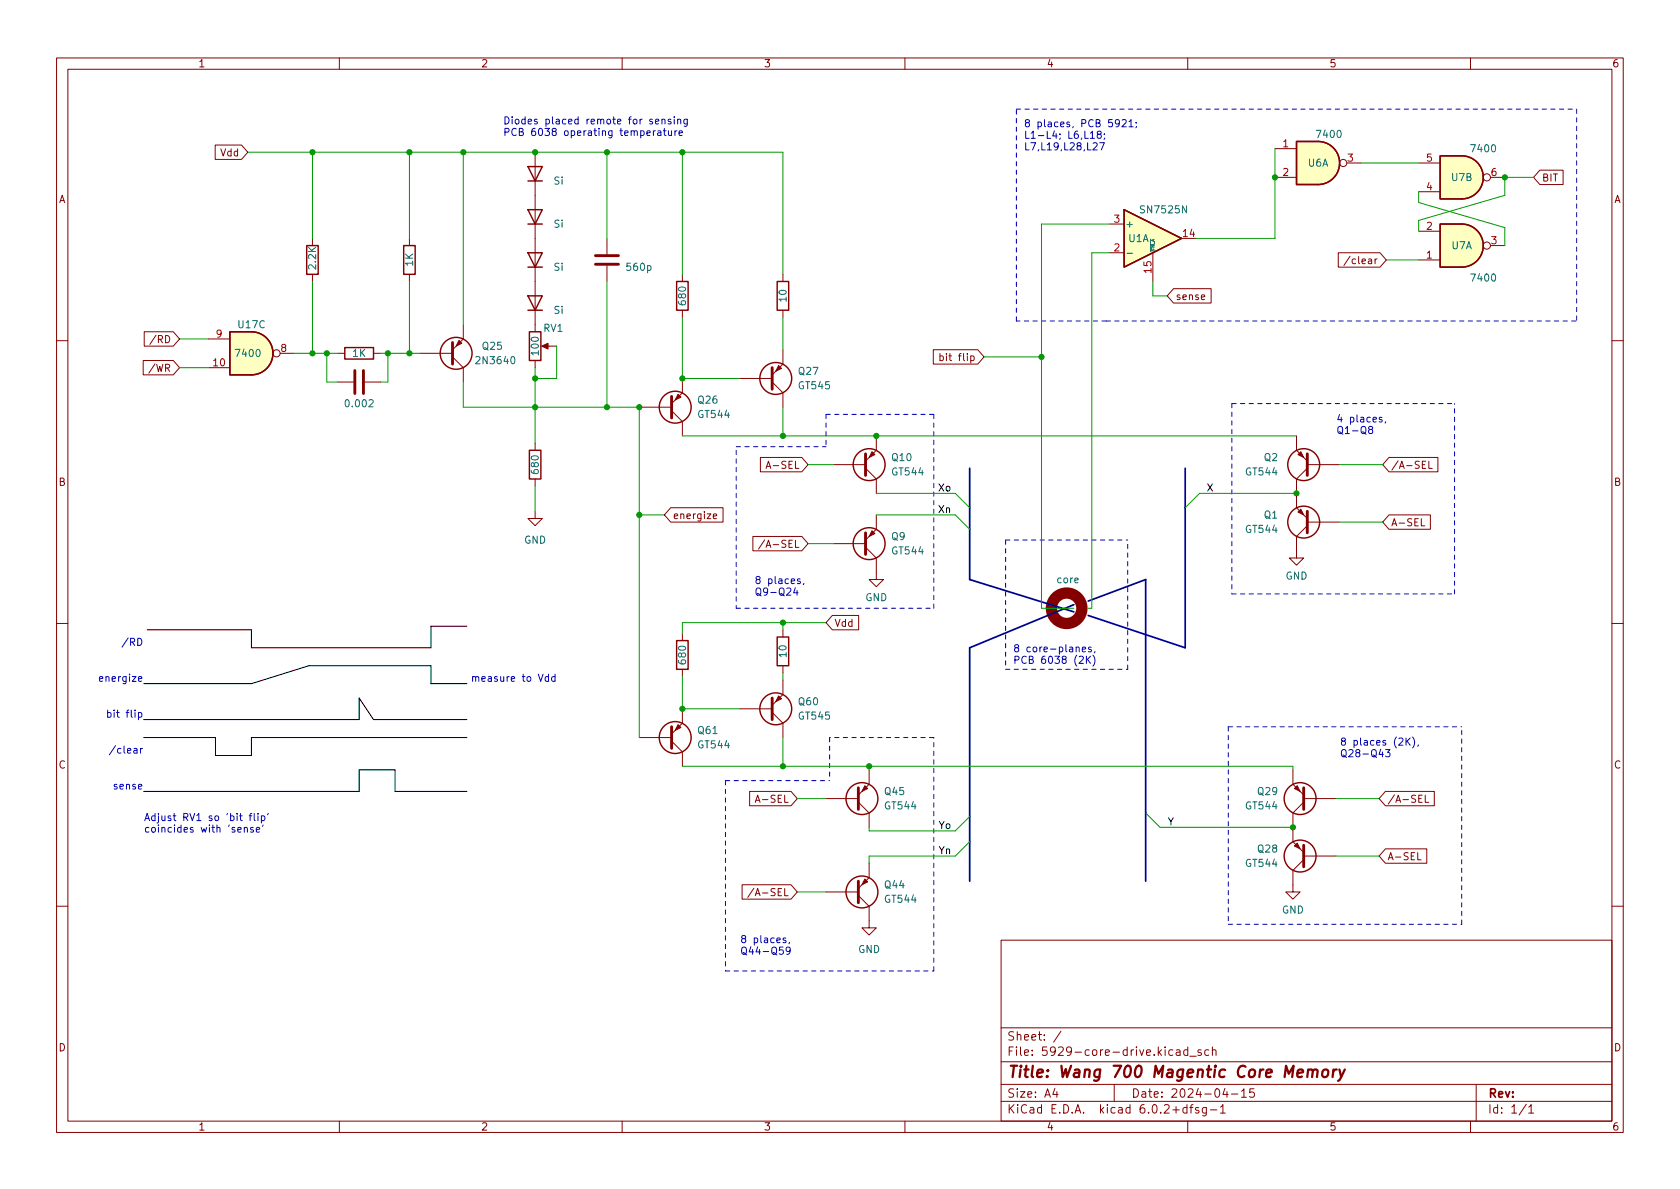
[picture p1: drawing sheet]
<svg xmlns="http://www.w3.org/2000/svg" width="297mm" height="210mm" viewBox="0 0 297 210" stroke-linecap="round" stroke-linejoin="round" font-family="sans-serif">
<g fill="none" stroke="#840000" stroke-width=".18">
<path d="M10 10.2h277v190.1h-277zM12 12.2h273v186.1h-273zM60 10.2v2M110 10.2v2M160 10.2v2M210 10.2v2M260 10.2v2M38 25.6h4.7l1.1 1.3-1.1 1.3h-4.7zM94.6 26.9v31.8M196.2 39.6h2.6M225.4 31.4h3.8M225.4 26.3h3.8"/>
<path d="M238.1 28.8h2.6M250.8 33.9h3.8M250.8 28.8h3.8M263.5 31.4h2.6M272.3 30.1h4.1v2.5h-4.1l-1.2-1.2zM25.5 58.7h5.1l1.1 1.2-1.1 1.3h-5.1zM27.6 59.3l-1.1 1.6M36.8 59.9h3.8M55.2 42.2v1.2M55.2 48.5v1.3M72.4 42.2v1.2M72.4 48.5v1.3"/>
<path d="M81.9 57.4v2.5l-1.9 1.9M107.3 42.2v2.8M107.3 47v2.8M120.6 48.5v1.3M120.6 54.9v1.2M138.4 48.5v1.3M138.4 54.9v1.2M196.2 44.7h2.6M203.8 44.7v5.1M207.5 51h6.6v2.6h-6.6l-1.1-1.3zM236.6 44.7h7.4l1.1 1.3-1.1 1.2h-7.4zM238.7 45.3l-1.1 1.6"/>
<path d="M250.8 46h3.8M250.8 40.9h3.8M263.5 43.4h2.6M10 60.2h2M25.3 63.7h5.3l1.1 1.3-1.1 1.3h-5.3zM36.8 65h3.8M49.5 62.5h2.6M59.7 67.6h2.8M59.7 62.5h1.3M64.5 67.6h2.8M66 62.5h1.3M74.3 62.5h5.7"/>
<path d="M80 63.1l1.9 1.9v2.6M94.6 63.7v1.3M94.6 78.4v1.2M96.1 61.2h2.3M113 72h5.7M118.7 72.6l1.9 1.9v2.6M120.6 66.9v2.6l-1.9 1.9M130.8 66.9h5.7M136.5 67.6l1.9 1.9v2.5M138.4 61.8v2.6l-1.9 1.9M154.9 77.1v2.5l-1.9 1.9M165 61.8h7.9l1.1 1.3-1.1 1.3h-7.9z"/>
<path d="M166.2 63l.4-.1 .2 .3-.1 .5h-.5M166.2 62.5v1.3M229.2 77.1v2.5l1.9 1.9M285 60.2h2M94.6 90.4v1.3h1.3l-1.3 1.3-1.3-1.3h1.3M94.6 84.7v1.3M118.6 89.8h9.2v2.5h-9.2l-1.1-1.2zM126.1 91.3l.6-.1v-.3h-.4l-.2 .2 .1 .6h.5M133.1 94.9h8.7l1.1 1.2-1.1 1.3h-8.7zM134.4 80.9h7.4l1.1 1.3-1.1 1.2h-7.4zM135.2 95.5l-1.1 1.6M135.4 82.8l.5-1.2 .4 1.2"/>
<path d="M147.3 82.2h5.7M147.3 96.1h5.7M153 96.8l1.9 1.9v3.8h1.3l-1.3 1.3-1.2-1.3h1.2M153 82.8l1.9 1.9v2.5M154.9 91.1v2.5l-1.9 1.9M231.1 82.8l-1.9 1.9v5.1l1.9 1.9M231.1 93l-1.9 1.9v3.8h1.3l-1.3 1.2-1.2-1.2h1.2M231.1 92.3h5.8M231.1 82.2h5.8M245.6 80.9h8.6v2.5h-8.6l-1.1-1.2zM245.6 91.1h7.3v2.5h-7.3l-1.1-1.3zM251.3 91.7v1.3h.6"/>
<path d="M252.6 81.6v1.2h.6M10 110.2h2M120.6 112v1.3M120.6 118.4v1.2M138.4 111.4v1.2M138.4 117.7v1.3M147.2 108.8h4.6v2.6h-4.6l-1.2-1.3zM285 110.2h2M113 130.4h5.7M118.7 131.1l1.9 1.9v2.5M120.6 125.3v2.6l-1.9 1.9M130.8 125.3h5.7"/>
<path d="M132.5 139.9h7.4l1.1 1.3-1.1 1.3h-7.4zM136.5 126l1.9 1.9v2.5M138.4 120.3v2.5l-1.9 1.9M153.7 136.1v2.6l-1.9 1.9M228.6 136.1v2.6l1.9 1.9M245 139.9h8.6v2.6h-8.6l-1.2-1.3zM131.2 156.5h8.7l1.1 1.2-1.1 1.3h-8.7zM133.3 157.1l-1.1 1.6M133.5 141.9l.5-1.3 .4 1.3M146 141.2h5.8M146 157.7h5.8M151.8 158.4l1.9 1.9v3.8h1.2l-1.2 1.2-1.3-1.2h1.3"/>
<path d="M151.8 141.9l1.9 1.9v2.5M153.7 152.6v2.6l-1.9 1.9M230.5 152l-1.9 1.9v3.8h1.3l-1.3 1.3-1.3-1.3h1.3M230.5 141.9l-1.9 1.9v5l1.9 1.9M230.5 141.2h5.7M230.5 151.4h5.7M245 150.1h7.3v2.5h-7.3l-1.2-1.2zM250.7 150.8v1.2h.6M252 140.6v1.3h.6M10 160.2h2M177 166.3h108v32h-108zM285 160.2h2"/>
<path d="M60 198.3v2M110 198.3v2M160 198.3v2M177 194.8h108M177 191.8h108M177 187.8h108M177 181.8h108M186.5 192.5l-.4 1h1M186.9 193v1M187.6 182.4l-1.3 1.9M197 191.8v3M208 185.7h.6v.9"/>
<path d="M208.6 186l-.5 .1a.29 .29 0 0 0-.2 .2 .29 .29 0 0 0 .2 .3h.5M209.9 195.9l-.5-.1-.3 .3v.4l.2 .3h.6M209.9 195.3v1.5M210 198.3v2M210 185.7l-.4-.1-.3 .3v.4l.1 .3h.6M210 185.1v1.5M210.4 195.8h.5M210.4 186.8h1.1M210.9 195.3l-.3 .2v1.3M211.9 195.9l-.3-.1-.2 .2v.3l.5 .1v.4h-.5M212.4 185.7l-.4-.1-.2 .2 .1 .3 .5 .1v.4h-.6M213.3 195.8v1.2l-.3 .3h-.4"/>
<path d="M213.3 195.9l-.4-.1-.3 .3v.4l.1 .3h.6M213.7 185.7l-.4-.1-.3 .3v.4l.1 .3h.6M214 196.3h1.1M214.4 185.8l.2-.2 .3 .1 .1 .9M214.4 185.1v1.5M215.8 195.8l.4-.5v1.5M215.8 196.8h.8M216.6 192.5l-.4 1h.9M216.9 193v1M217.7 193.5h1.2M219.5 193l.4-.5v1.5M219.5 194h.9"/>
<path d="M221.7 192.5h-.7l-.1 .7 .2-.1 .5 .1 .2 .2-.1 .5-.2 .1-.6-.1M260 198.3v2M261 191.8v6.5M269.9 195.3l-1.3 1.9M270.3 195.8l.4-.5v1.5M270.3 196.8h.9"/>
<circle cx="237.5" cy="28.8" r=".63"/>
<circle cx="262.9" cy="31.4" r=".63"/>
<circle cx="262.9" cy="43.4" r=".63"/>
<circle cx="48.9" cy="62.5" r=".63"/>
</g>
<path d="M231.3 189.3a.49 .49 0 0 1 .8 .1l-.1 1.1M231.3 189.1l-.2 1.4M232.1 189.4a.5 .5 0 0 1 .8-.2l-.1 1.3M233.9 189.3a.52 .52 0 0 1 .6-.2 .52 .52 0 0 1 .4 .4l-.1 .6a.55 .55 0 0 1-.5 .4 .55 .55 0 0 1-.5-.4zM235.8 189.1l-.2 1.4M236.3 189.1l-.3 .1-.3 .3M236.8 189.1l.3 1.4M237.8 189.1l-.9 1.8-.3 .2" fill="none" stroke="#840000" stroke-width=".4"/>
<g fill="#ffffc2" stroke="#ffffc2" stroke-width=".18">
<path d="M198.8 37.1l10.1 5.1-10.1 5z"/>
<path d="M258.5 39.6a3.8 3.8 0 0 1 3.8 3.8 3.8 3.8 0 0 1-3.8 3.8z"/>
<path d="M254.6 39.6h3.8v7.6h-3.8z"/>
<path d="M258.5 27.6a3.8 3.8 0 0 1 3.8 3.8 3.8 3.8 0 0 1-3.8 3.8z"/>
<path d="M254.6 27.6h3.8v7.6h-3.8z"/>
<path d="M233.1 25a3.8 3.8 0 0 1 3.8 3.8 3.8 3.8 0 0 1-3.8 3.8z"/>
<path d="M229.2 25h3.8v7.6h-3.8z"/>
<path d="M44.5 58.7a3.8 3.8 0 0 1 3.8 3.8 3.8 3.8 0 0 1-3.8 3.8z"/>
<path d="M40.6 58.7h3.8v7.6h-3.8z"/>
</g>
<g fill="none" stroke="#840000" stroke-width=".25">
<path d="M93.3 37.1h2.6l-1.3 2.5zM93.3 29.5h2.6l-1.3 2.5zM93.3 39.6h2.6M93.3 32h2.6M198.8 37.1l10.1 5.1-10.1 5zM229.2 25h3.9a3.8 3.8 0 0 1 3.8 3.8 3.8 3.8 0 0 1-3.8 3.8h-3.9zM254.6 39.6h3.9a3.8 3.8 0 0 1 3.8 3.8 3.8 3.8 0 0 1-3.8 3.8h-3.9zM254.6 27.6h3.9a3.8 3.8 0 0 1 3.8 3.8 3.8 3.8 0 0 1-3.8 3.8h-3.9zM40.6 58.7h3.9a3.8 3.8 0 0 1 3.8 3.8 3.8 3.8 0 0 1-3.8 3.8h-3.9zM54.2 43.4h2.1v5.1h-2.1zM71.4 43.4h2v5.1h-2zM93.3 52.3h2.6l-1.3 2.6z"/>
<path d="M93.3 44.7h2.6l-1.3 2.5zM93.3 54.9h2.6M93.3 47.2h2.6M93.6 58.7h2v5h-2zM119.6 49.8h2.1v5.1h-2.1zM137.4 49.8h2v5.1h-2zM61 61.5h5v2h-5zM93.6 79.6h2v5.1h-2zM119.6 113.3h2.1v5.1h-2.1zM137.4 112.6h2v5.1h-2z"/>
<circle cx="80.6" cy="62.5" r="2.82"/>
<circle cx="119.4" cy="72" r="2.82"/>
<circle cx="137.2" cy="66.9" r="2.82"/>
<circle cx="153.7" cy="96.1" r="2.82"/>
<circle cx="153.7" cy="82.2" r="2.82"/>
<circle cx="230.5" cy="82.2" r="2.82"/>
<circle cx="230.5" cy="92.3" r="2.82"/>
<circle cx="119.4" cy="130.4" r="2.82"/>
<circle cx="137.2" cy="125.3" r="2.82"/>
<circle cx="152.4" cy="141.2" r="2.82"/>
<circle cx="152.4" cy="157.7" r="2.82"/>
<circle cx="229.9" cy="141.2" r="2.82"/>
<circle cx="229.9" cy="151.4" r="2.82"/>
</g>
<path d="M199.3 44.8h.9" fill="none" stroke="#006464" stroke-width=".18"/>
<g fill="none" stroke="#840000" stroke-width=".51">
<path d="M105.3 46.7h4M105.3 45.2h4M62.7 65.5v4.1M64.3 65.5v4.1M80 60.6v3.8M118.7 70.1v3.8M136.5 65v3.8M153 80.3v3.8M153 94.2v3.8M231.1 90.4v3.8M231.1 80.3v3.8M118.7 128.5v3.8"/>
<path d="M136.5 123.4v3.8M151.8 139.3v3.8M230.5 139.3v3.8M151.8 155.8v3.8M230.5 149.5v3.8"/>
</g>
<g fill="#840000" stroke="#840000" stroke-width=".18">
<path d="M228.9 139.4l.5-.5 .5 1z"/>
<path d="M228.9 149.6l.5-.5 .5 1z"/>
<path d="M229.5 90.5l.5-.5 .5 1.1z"/>
<path d="M229.5 80.4l.5-.5 .5 1z"/>
<path d="M119.9 128.1l.5 .5-1 .6z"/>
<path d="M154.2 79.9l.5 .5-1 .5z"/>
<path d="M154.2 93.8l.5 .6-1 .5z"/>
<path d="M95.8 61.2l1.1-.5v1z"/>
<path d="M119.9 69.7l.5 .5-1 .5z"/>
<path d="M81.2 60.2l.5 .5-1.1 .5z"/>
<path d="M137.7 123.1l.5 .5-1 .5z"/>
<path d="M152.9 138.9l.5 .5-1 .5z"/>
<path d="M152.9 155.4l.5 .6-1 .5z"/>
<path d="M137.7 64.6l.5 .5-1 .6z"/>
</g>
<circle cx="188.6" cy="107.6" r="2.69" fill="none" stroke="#840000" stroke-width="2"/>
<g fill="none" stroke="#0000c2" stroke-width=".18">
<path d="M115.5 23.1v.9M115.9 21.5l.6-.1-.1-.3h-.3l-.2 .2v.6h.5M115.9 23.1l-.4 .3M116.3 23.2h.5l.1 .8M116.9 23.4l-.5 .1-.1 .2 .1 .3 .5-.1M117 21.2l.2-.1h.3l.1 .8M117 21.1v.8M117.3 23.1h.5M117.5 22.7v1.1l.3 .2M118.2 23.1v.8l.3 .1 .2-.2M118.6 21.1h-.3l-.2 .2 .1 .1 .4 .2v.3h-.5M118.7 23.1v.9"/>
<path d="M119.2 20.7v.1M119.2 21.1v.8M119.3 23.1v.9M119.7 23.1l-.4 .3M119.8 21.2l.2-.1h.3l.1 .8M119.8 21.1v.8M120.1 23.5l.6-.1-.1-.2-.4-.1-.1 .2v.6h.5M121.5 21.1v1l-.2 .2h-.3M121.5 21.1h-.4l-.2 .2 .1 .6h.5M192.8 23.6l.3-.4v1.3M192.8 24.5h.7M193.3 25.4l.5-.2 .2 .4-.8 .9h.8"/>
<path d="M194.2 23.7l-.2-.2 .1-.2 .1-.1 .4 .1 .1 .1v.2l-.6 .2-.1 .2 .1 .3 .1 .2h.3l.2-.3v-.3l-.2-.2M194.4 25.2h.9l-.6 1.3M195.3 23.7v.1M195.3 24.4l-.1 .2M197.9 21.7l-.2 .2h-.4l-.1-.2 .1-.5 .4-.1 .2 .2a.84 .84 0 0 1-.3 1.1h-.3M198.4 21.3l.5-.2 .2 .4-.8 .9h.8M199.6 21.5l.4-.4v1.3M199.6 22.4h.7M200.9 21.6v.2M200.9 22.4l-.1 .2M242.2 75.9l-.2-.2v-.2l.2-.1 .4 .1 .1 .1-.1 .2-.5 .2-.1 .2v.2l.2 .3h.3l.2-.3-.1-.3-.1-.2M244.3 73.8h-.3l-.1 .2v.1l.4 .2v.3h-.4"/>
<path d="M245 74.6l-.1 .2M22.7 112.8l-1.1 1.6M97 119.7l-.4-.1-.2 .3 .1 .5h.5M97 119.2v1.3M98.1 119.7l-.3-.1-.3 .3 .2 .5h.4M98.1 119.2v1.3M140.6 103.9l-.3 .9h.8M140.9 104.4v.8M141.5 102.4h-.3l-.2 .1v.2l.5 .1v.3h-.5M142.1 103.1l-.1 .3M190.3 114.5l.2-.1 .3 .1v.8M190.8 116.2l.5-.2 .2 .4-.7 .9h.7"/>
<path d="M191.4 114.8l.6-.1-.1-.2-.4-.1-.1 .2v.6h.5M192.1 116v1.3M192.3 116.6l.5 .7M192.8 116l-.7 .8M192.9 114.5l-.3-.1-.1 .2v.2l.4 .1v.3h-.4M193.2 115.9a1.46 1.46 0 0 1 0 1.9M193.6 115.2l-.1 .3M17.6 120.1l.6-.2-.1-.2-.3-.1-.2 .2v.6h.5M19 126.1l.4-.1 .2 .2-.1 .6h-.5M19 125.6v1.2M20.4 131.9l-1.1 1.6M245 132.6h.8l-.5 .4 .4 .2v.5l-.2 .1-.5-.1"/>
<path d="M248.6 130.5v1.3M248.8 131.1l.5 .7M249.3 130.5l-.7 .7M249.8 130.3a1.46 1.46 0 0 1 0 2M250.8 131.7l-.1 .3M43.2 146.4l.2-.1 .3 .1v.8M43.2 146.3v.9M44 144.3h.5M44.5 143.8l-.3 .2v1.1M44.8 146.4l-.3-.1-.2 .2v.2l.5 .1v.3h-.5M44.9 143.8v1.1l.2 .2M45.3 146.7l.6-.1v-.2l-.4-.1-.2 .2 .1 .6h.5"/>
<path d="M45.6 143.8v.2M45.6 144.3v.8M46.2 144.3h.4l.2 .2-.1 .6h-.5M46.2 144.3v1.2M46.5 145.9l-.1 .2M47.4 143.8l-.1 .3M138.9 165.9h-.3l-.2 .1 .1 .2 .4 .1v.3h-.5M139.6 166.6l-.1 .3M139.7 168l-.2 .3h-.3l-.2-.3 .1-.5h.4l.2 .1a.84 .84 0 0 1-.3 1.1h-.3"/>
</g>
<g fill="none" stroke="#0000c2" stroke-width=".18" stroke-dasharray=".8 .8">
<path d="M179.7 19.3h99.1M278.8 19.3v37.5M179.7 56.8v-37.5M195.6 56.8h-15.9M195.6 56.8h83.2M130.2 79.6v28M130.2 79h15.8M146 73.3v5.7M165.1 73.3h-19.1M217.8 71.4v33.6M217.8 71.4h39.4M177.8 95.5v22.9"/>
<path d="M177.8 95.5h21.6M130.2 107.6h34.9M165.1 107.6v-34.3M177.8 118.4h21.6M199.4 118.4v-22.9M217.8 105h39.4M257.2 105v-33.6M128.3 138h18.4M128.3 138v33.7M146.7 130.4v7.6M165.1 130.4h-18.4M217.2 128.5v34.9"/>
<path d="M217.2 128.5h41.2M128.3 171.7h36.8M165.1 171.7v-41.3M217.2 163.4h41.2M258.4 163.4v-34.9"/>
</g>
<path d="M82.5 110.7h-6.3v3.8h-31.8v-3.1h-18.4M25.4 127.2h38.1v-3.8l2.5 3.8h16.5M25.4 120.9h19l10.2-3.2h21.6v3.2h6.3M25.4 130.4h12.7v3.2h6.3v-3.2h38.1M25.4 139.9h38.1v-3.8h6.3v3.8h12.7" fill="none" stroke="#000" stroke-width=".18"/>
<path d="M171.4 82.8v19.7l18.5 5.7M209.5 82.8v31.7l-17.1-5.7M189.9 106.9l-18.5 7.6v41.3M192.4 106.3l10.2-3.8v53.3" fill="none" stroke="#000084" stroke-width=".3"/>
<g fill="none" stroke="#009600" stroke-width=".18">
<path d="M43.8 26.9h94.6v21.6M55.2 26.9v15.3M72.4 26.9v15.3M81.9 26.9v30.5M107.3 26.9v15.3M120.6 26.9v21.6M196.2 39.6h-12.1v68h5.8M225.4 26.3v15.9h-13.9M240.7 28.8h10.1M250.8 33.9v1.9l15.3 4.5v3.1M271.1 31.4h-5v3.1l-15.3 4.5v1.9M31.7 59.9h5.1"/>
<path d="M55.2 49.8v12.7M72.4 49.8v12.7M107.3 49.8v22.2M120.6 56.1v10.8h10.2M138.4 56.1v5.7M196.2 44.7h-3.2v62.9h-.6M203.8 49.8v2.5h2.6M245.1 46h5.7M31.7 65h5.1M52.1 62.5h7.6M57.8 62.5v5.1h1.9M67.3 62.5h7"/>
<path d="M68.6 62.5v5.1h-1.3M81.9 67.6v4.4h31.1v58.4M94.6 65v13.4M98.4 61.2v5.7h-3.8M120.6 77.1h108.6M138.4 72v5.1M174 63.1h10.1M94.6 86v4.4M113 91.1h4.5M142.9 96.1h4.4M142.9 82.2h4.4M154.9 91.1h14l2.5 2.5"/>
<path d="M154.9 87.2h14l2.5 2.6M229.2 87.2h-17.1l-2.6 2.6M236.9 92.3h7.6M236.9 82.2h7.6M120.6 119.6v5.7h10.2M138.4 110.1v1.3M138.4 119v1.3M146 110.1h-25.4v1.9M120.6 135.5h108v.6M138.4 130.4v5.1M153.7 135.5v.6M141 157.7h5"/>
<path d="M141 141.2h5M171.4 144.4l-2.5 2.5h-15.2v-.6M171.4 148.8l-2.5 2.6h-15.2v1.2M202.6 143.8l2.5 2.5h23.5M236.2 141.2h7.6M236.2 151.4h7.6"/>
</g>
<g fill="#009600" stroke="#009600" stroke-width=".18">
<circle cx="184.1" cy="63.1" r=".46"/>
<circle cx="225.4" cy="31.4" r=".46"/>
<circle cx="138.4" cy="77.1" r=".46"/>
<circle cx="138.4" cy="110.1" r=".46"/>
<circle cx="154.9" cy="77.1" r=".46"/>
<circle cx="266.1" cy="31.4" r=".46"/>
<circle cx="228.6" cy="146.3" r=".46"/>
<circle cx="229.2" cy="87.2" r=".46"/>
<circle cx="153.7" cy="135.5" r=".46"/>
<circle cx="138.4" cy="135.5" r=".46"/>
<circle cx="94.6" cy="72" r=".46"/>
<circle cx="94.6" cy="26.9" r=".46"/>
<circle cx="81.9" cy="26.9" r=".46"/>
<circle cx="120.6" cy="66.9" r=".46"/>
<circle cx="107.3" cy="72" r=".46"/>
<circle cx="94.6" cy="66.9" r=".46"/>
<circle cx="107.3" cy="26.9" r=".46"/>
<circle cx="120.6" cy="26.9" r=".46"/>
<circle cx="72.4" cy="62.5" r=".46"/>
<circle cx="72.4" cy="26.9" r=".46"/>
<circle cx="55.2" cy="26.9" r=".46"/>
<circle cx="120.6" cy="125.3" r=".46"/>
<circle cx="113" cy="91.1" r=".46"/>
<circle cx="113" cy="72" r=".46"/>
<circle cx="57.8" cy="62.5" r=".46"/>
<circle cx="55.2" cy="62.5" r=".46"/>
<circle cx="68.6" cy="62.5" r=".46"/>
</g>
<text font-size="2.8" fill="#840000" x="178" y="190.6">Title: Wang 700 Magentic Core Memory</text>
<g font-size="2.1" fill="#840000">
<text x="178" y="184">Sheet: /</text>
<text x="178" y="186.7">File: 5929-core-drive.kicad_sch</text>
<text x="178" y="196.9">KiCad E.D.A. kicad 6.0.2+dfsg-1</text>
<text x="178" y="194.1">Size: A4</text>
<text x="200" y="194.1">Date: 2024-04-15</text>
<text x="263" y="194.1">Rev:</text>
<text x="263" y="196.9">Id: 1/1</text>
</g>
<g font-size="1.8" fill="#840000">
<text x="35" y="11.9">1</text>
<text x="85" y="11.9">2</text>
<text x="135" y="11.9">3</text>
<text x="185" y="11.9">4</text>
<text x="235" y="11.9">5</text>
<text x="285" y="11.9">6</text>
<text x="39" y="27.6">Vdd</text>
<text x="10.3" y="35.9">A</text>
<text x="272.6" y="32.1">BIT</text>
<text x="285.3" y="35.9">A</text>
<text x="239.1" y="46.7">/clear</text>
<text x="207.8" y="53">sense</text>
<text x="26.9" y="65.7">/WR</text>
<text x="27.3" y="60.7">/RD</text>
<text x="167.3" y="63.8">bit flip</text>
<text x="136.1" y="82.9">A-SEL</text>
<text x="245.9" y="82.9">/A-SEL</text>
<text x="10.3" y="85.9">B</text>
<text x="285.3" y="85.9">B</text>
<text x="118.9" y="91.8">energize</text>
<text x="245.9" y="93">A-SEL</text>
<text x="135.6" y="96.9">/A-SEL</text>
<text x="147.5" y="110.8">Vdd</text>
<text x="10.3" y="135.9">C</text>
<text x="285.3" y="135.9">C</text>
<text x="134.2" y="141.9">A-SEL</text>
<text x="245.3" y="141.9">/A-SEL</text>
<text x="245.3" y="152.1">A-SEL</text>
<text x="133.7" y="158.5">/A-SEL</text>
<text x="10.3" y="185.9">D</text>
<text x="285.3" y="185.9">D</text>
<text x="35" y="199.9">1</text>
<text x="85" y="199.9">2</text>
<text x="135" y="199.9">3</text>
<text x="185" y="199.9">4</text>
<text x="235" y="199.9">5</text>
<text x="285" y="199.9">6</text>
</g>
<g font-size="1.8" fill="#0000c2">
<text x="88.9" y="22">Diodes placed remote for sensing</text>
<text x="181" y="22.5">8 places, PCB 5921;</text>
<text x="88.9" y="24">PCB 6038 operating temperature</text>
<text x="181" y="24.5">L1-L4; L6,L18;</text>
<text x="181" y="26.6">L7,L19,L28,L27</text>
<text x="236.2" y="74.7">4 places,</text>
<text x="236.2" y="76.7">Q1-Q8</text>
<text x="133.3" y="103.3">8 places,</text>
<text x="133.3" y="105.3">Q9-Q24</text>
<text x="22.4" y="114.2">/RD</text>
<text x="179.1" y="115.3">8 core-planes,</text>
<text x="179.1" y="117.4">PCB 6038 (2K)</text>
<text x="18.2" y="120.5">energize</text>
<text x="83.2" y="120.5">measure to Vdd</text>
<text x="20.1" y="126.9">bit flip</text>
<text x="236.9" y="131.8">8 places (2K),</text>
<text x="20.8" y="133.2">/clear</text>
<text x="236.9" y="133.9">Q28-Q43</text>
<text x="20.4" y="139.6">sense</text>
<text x="25.4" y="145.2">Adjust RV1 so 'bit flip'</text>
<text x="25.4" y="147.2">coincides with 'sense'</text>
<text x="130.8" y="166.8">8 places,</text>
<text x="130.8" y="168.8">Q44-Q59</text>
</g>
<g font-size="1.8" fill="#a90000">
<text x="226.8" y="26">1</text>
<text x="238.3" y="28.6">3</text>
<text x="252.2" y="28.6">5</text>
<text x="226.8" y="31.1">2</text>
<text x="252.2" y="33.6">4</text>
<text x="263.7" y="31.1">6</text>
<text x="197" y="39.4">3</text>
<text x="209.2" y="41.9">14</text>
<text x="252.2" y="40.6">2</text>
<text x="197" y="44.4">2</text>
<text x="252.2" y="45.7">1</text>
<text x="263.7" y="43.2">3</text>
<text x="203.6" y="48.2" transform="rotate(-90 203.6 48.2)">15</text>
<text x="38.2" y="59.7">9</text>
<text x="37.8" y="64.8">10</text>
<text x="49.7" y="62.2">8</text>
</g>
<g font-size="1.8" fill="#006464">
<text x="231.3" y="29.5">U6A</text>
<text x="233" y="24.4">7400</text>
<text x="260.3" y="26.9">7400</text>
<text x="97.9" y="32.6">Si</text>
<text x="256.7" y="32">U7B</text>
<text x="97.9" y="40.3">Si</text>
<text x="198.9" y="40.3">+</text>
<text x="201.9" y="37.7">SN7525N</text>
<text x="55.9" y="47.5" transform="rotate(-90 55.9 47.5)">2.2K</text>
<text x="73" y="47" transform="rotate(-90 73 47)">1K</text>
<text x="97.9" y="47.9">Si</text>
<text x="110.9" y="47.9">560p</text>
<text x="199.5" y="42.8">U1A</text>
<text x="256.7" y="44.1">U7A</text>
<text x="121.3" y="53.8" transform="rotate(-90 121.3 53.8)">680</text>
<text x="139.1" y="53.3" transform="rotate(-90 139.1 53.3)">10</text>
<text x="260.3" y="49.8">7400</text>
<text x="42.2" y="58">U17C</text>
<text x="96.1" y="58.7">RV1</text>
<text x="97.9" y="55.5">Si</text>
<text x="41.8" y="63.1">7400</text>
<text x="62.4" y="63.1">1K</text>
<text x="84.5" y="64.4">2N3640</text>
<text x="85.4" y="61.8">Q25</text>
<text x="95.2" y="62.7" transform="rotate(-90 95.2 62.7)">100</text>
<text x="123.5" y="71.4">Q26</text>
<text x="141.3" y="66.3">Q27</text>
<text x="141.3" y="68.8">GT545</text>
<text x="61.3" y="72">0.002</text>
<text x="123.5" y="73.9">GT544</text>
<text x="95.2" y="83.6" transform="rotate(-90 95.2 83.6)">680</text>
<text x="157.8" y="81.5">Q10</text>
<text x="223.5" y="81.5">Q2</text>
<text x="157.8" y="84.1">GT544</text>
<text x="220.3" y="84.1">GT544</text>
<text x="157.6" y="95.5">Q9</text>
<text x="220.3" y="94.2">GT544</text>
<text x="223.5" y="91.7">Q1</text>
<text x="92.6" y="96.1">GND</text>
<text x="157.8" y="98">GT544</text>
<text x="153" y="106.3">GND</text>
<text x="187" y="103.1">core</text>
<text x="227.3" y="102.5">GND</text>
<text x="121.3" y="117.3" transform="rotate(-90 121.3 117.3)">680</text>
<text x="139.1" y="116.1" transform="rotate(-90 139.1 116.1)">10</text>
<text x="141.3" y="124.7">Q60</text>
<text x="123.5" y="129.8">Q61</text>
<text x="141.3" y="127.2">GT545</text>
<text x="123.5" y="132.3">GT544</text>
<text x="156.5" y="140.6">Q45</text>
<text x="156.5" y="143.1">GT544</text>
<text x="220.3" y="143.1">GT544</text>
<text x="222.4" y="140.6">Q29</text>
<text x="220.3" y="153.3">GT544</text>
<text x="222.4" y="150.7">Q28</text>
<text x="156.5" y="157.1">Q44</text>
<text x="156.5" y="159.6">GT544</text>
<text x="226.6" y="161.5">GND</text>
<text x="151.7" y="168.5">GND</text>
</g>
<g font-size="1.8" fill="#0f0f0f">
<text x="166" y="86.9">Xo</text>
<text x="213.5" y="86.9">X</text>
<text x="166" y="90.7">Xn</text>
<text x="166" y="146.6">Yo</text>
<text x="206.5" y="145.9">Y</text>
<text x="166" y="151">Yn</text>
</g>
<text font-size=".7" fill="#006464" x="204.1" y="44.6" transform="rotate(-90 204.1 44.6)">~{STB_A}</text>
</svg>
